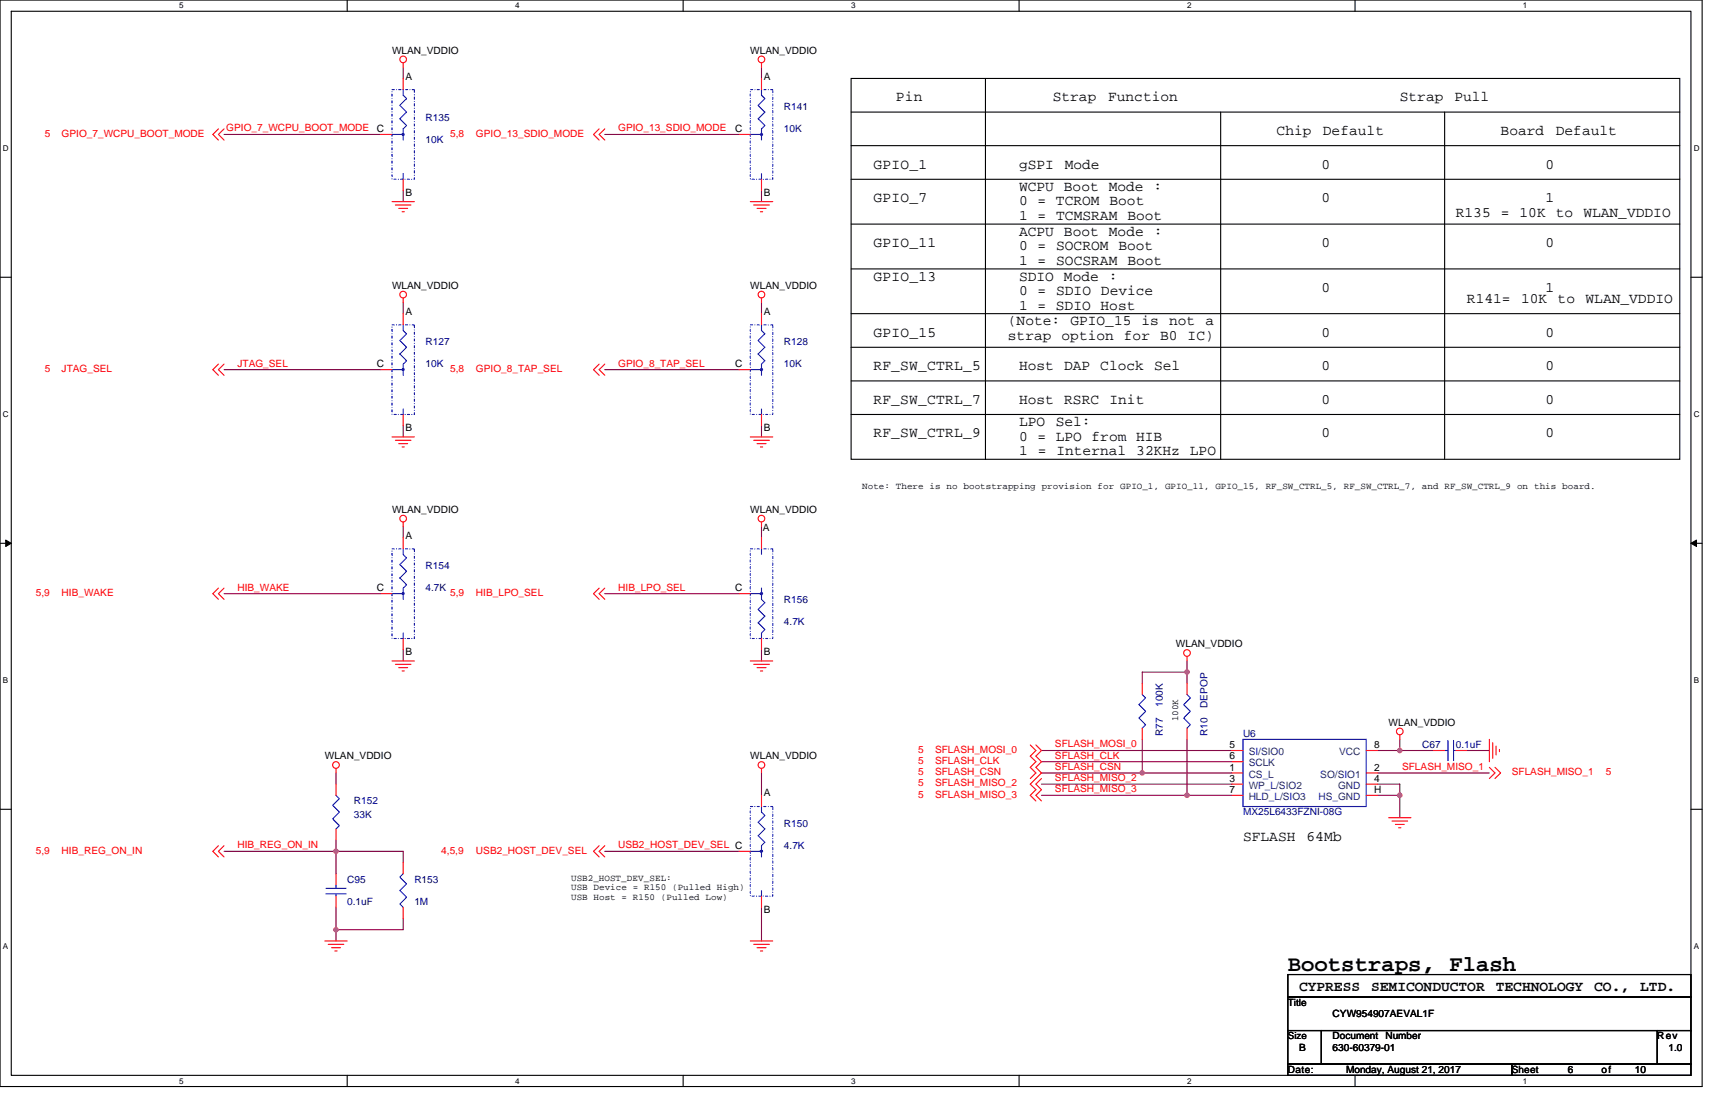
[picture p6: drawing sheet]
<svg xmlns="http://www.w3.org/2000/svg" width="432mm" height="279mm" viewBox="0 0 432 279" stroke-linecap="round" stroke-linejoin="round" font-family="sans-serif">
<path d="M0 0h428.6v273.5h-428.6zM2.8 2.8h422.9v267.9h-422.9z" fill="none" stroke="#000" stroke-width=".28"/>
<g fill="#fff">
<path d="M45.1 .3h1.1v2.3h-1.1z"/>
<path d="M45.1 271h1.1v2.2h-1.1z"/>
</g>
<path d="M87.4 0v2.8M87.4 270.7v2.8" fill="none" stroke="#000" stroke-width=".28"/>
<g fill="#fff">
<path d="M129.7 .3h1.1v2.3h-1.1z"/>
<path d="M129.7 271h1.1v2.2h-1.1z"/>
</g>
<path d="M172 0v2.8M172 270.7v2.8" fill="none" stroke="#000" stroke-width=".28"/>
<g fill="#fff">
<path d="M214.3 .3h1.1v2.3h-1.1z"/>
<path d="M214.3 271h1.1v2.2h-1.1z"/>
</g>
<path d="M256.6 0v2.8M256.6 270.7v2.8" fill="none" stroke="#000" stroke-width=".28"/>
<g fill="#fff">
<path d="M298.9 .3h1.1v2.3h-1.1z"/>
<path d="M298.9 271h1.1v2.2h-1.1z"/>
</g>
<path d="M341.2 0v2.8M341.2 270.7v2.8" fill="none" stroke="#000" stroke-width=".28"/>
<g fill="#fff">
<path d="M383.5 .3h1.1v2.3h-1.1z"/>
<path d="M383.5 271h1.1v2.2h-1.1z"/>
<path d="M.7 36.3h1.5v2.3h-1.5z"/>
<path d="M426.5 36.3h1.4v2.3h-1.4z"/>
<path d="M.7 103.3h1.5v2.2h-1.5z"/>
<path d="M426.5 103.3h1.4v2.2h-1.4z"/>
</g>
<path d="M0 69.8h2.8M425.7 69.8h2.9" fill="none" stroke="#000" stroke-width=".28"/>
<g fill="#fff">
<path d="M.7 170.2h1.4v2.3h-1.4z"/>
<path d="M426.5 170.2h1.3v2.3h-1.3z"/>
</g>
<path d="M0 136.8h2.8M425.7 136.8h2.9" fill="none" stroke="#000" stroke-width=".28"/>
<path d="M1.4 135.9l1.4 .9-1.4 .8zM425.7 136.8l1.4-.9v1.7z" fill="#000" stroke="#000" stroke-width=".25"/>
<g fill="#fff">
<path d="M.7 237.2h1.4v2.2h-1.4z"/>
<path d="M426.4 237.2h1.4v2.2h-1.4z"/>
</g>
<g fill="none" stroke="#000" stroke-width=".28">
<path d="M214.3 19.7h208.6v95.9h-208.6zM248.1 19.7v95.9M214.3 28.2h208.6M214.3 36.7h208.6M307.3 28.2v87.4M363.7 28.2v87.4M214.3 45.1h208.6M214.3 56.4h208.6M214.3 67.7h208.6M214.3 79h208.6M214.3 95.9h208.6M214.3 87.4h208.6"/>
<path d="M214.3 104.3h208.6M0 203.7h2.8M425.7 203.7h2.9M324.3 245.3h101.4v5.7h-101.4zM324.3 251h101.4v8.4h-101.4zM324.3 259.4h8.4v8.5h-8.4zM332.7 259.4h84.6v8.5h-84.6zM417.3 259.4h8.4v8.5h-8.4zM324.3 267.9h56.3v2.8h-56.3zM380.6 267.9h45.1v2.8h-45.1z"/>
</g>
<g fill="none" stroke="#800040" stroke-width=".28">
<path d="M101.5 16.9v2.8M191.7 16.9v2.8M56.4 33.8h39.5M152.3 33.8h33.8M101.5 47.9v2.9M191.7 47.9v2.9M101.5 76.1v2.9M191.7 76.1v2.9M56.4 93h39.5M152.3 93h33.8M101.5 107.1v2.9M191.7 107.1v2.9"/>
<path d="M101.5 132.5v2.8M191.7 132.5v2.8M56.4 149.4h39.5M152.3 149.4h33.8M101.5 163.5v2.9M191.7 163.5v2.9M298.9 169.2v2.8M298.9 169.2h-11.3v2.8M298.9 166.4v2.8M84.6 194.6v2.8M191.7 194.6v5.6M262.2 194.6h25.4"/>
<path d="M262.2 188.9h48M262.2 191.7h48M262.2 197.4h48M287.6 186.1v8.5M287.6 194.6h22.6M298.9 186.1v14.1M346.8 197.4h5.6v2.8M346.8 194.6h28.2M346.8 188.9h5.6M352.4 186.1v2.8M352.4 188.9h8.5M369.4 188.9h5.6"/>
<path d="M56.4 214.3h28.2M84.6 211.5v2.8M84.6 214.3h16.9v2.8M84.6 214.3v5.6M152.3 214.3h33.8M262.2 200.2h36.7M298.9 200.2h11.3M346.8 200.2h5.6M352.4 200.2v5.6M84.6 228.4v5.6M84.6 234v2.9M101.5 231.2v2.8h-16.9"/>
<path d="M191.7 228.4v8.5"/>
</g>
<g fill="#f0f" stroke="#f0f" stroke-width=".28">
<circle cx="352.4" cy="188.9" r=".55"/>
<circle cx="352.4" cy="200.2" r=".56"/>
<circle cx="287.6" cy="194.5" r=".55"/>
<circle cx="298.9" cy="200.2" r=".57"/>
<circle cx="298.9" cy="169.2" r=".56"/>
<circle cx="84.6" cy="214.3" r=".56"/>
<circle cx="84.6" cy="234" r=".55"/>
</g>
<g fill="none" stroke="#f00" stroke-width=".28">
<path d="M101.5 15.8v1.1M101.5 19.7v2.9M191.7 15.8v1.1M191.7 19.7v2.9M55 32.4l-1.4 1.4 1.4 1.5M56.4 32.4l-1.4 1.4 1.4 1.5M95.9 33.8h2.8M150.9 32.4l-1.5 1.4 1.5 1.5M152.3 32.4l-1.4 1.4 1.4 1.5M186.1 33.8h2.8M98.7 50.8h5.6M99.5 51.6h4"/>
<path d="M100.4 52.5h2.2M101.2 53.3h.6M101.5 45.1v2.8M188.9 50.8h5.7M189.8 51.6h3.9M190.6 52.5h2.3M191.5 53.3h.5M191.7 45.1v2.8M101.5 75v1.1M101.5 79v2.8M191.7 75v1.1M191.7 79v2.8"/>
<path d="M55 91.7l-1.4 1.3 1.4 1.5M56.4 91.7l-1.4 1.3 1.4 1.5M95.9 93h2.8M150.9 91.7l-1.5 1.3 1.5 1.5M152.3 91.7l-1.4 1.3 1.4 1.5M186.1 93h2.8M98.7 110h5.6M99.5 110.8h4M100.4 111.7h2.2M101.2 112.5h.6M101.5 104.3v2.8M188.9 110h5.7"/>
<path d="M189.8 110.8h3.9M190.6 111.7h2.3M191.5 112.5h.5M191.7 104.3v2.8M101.5 131.4v1.1M101.5 135.3v2.9M191.7 131.4v1.1M191.7 135.3v2.9M55 148l-1.4 1.4 1.4 1.5M56.4 148l-1.4 1.4 1.4 1.5M95.9 149.4h2.8M150.9 148l-1.5 1.4 1.5 1.5"/>
<path d="M152.3 148l-1.4 1.4 1.4 1.5M186.1 149.4h2.8M98.7 166.4h5.6M99.5 167.2h4M100.4 168.1h2.2M101.2 168.9h.6M101.5 160.7v2.8M188.9 166.4h5.7M189.8 167.2h3.9M190.6 168.1h2.3M191.5 168.9h.5M191.7 160.7v2.8"/>
<path d="M287.6 172v2.8M298.9 165.2v1.2M298.9 172v2.8M84.6 193.4v1.2M84.6 197.4v2.8M191.7 193.4v1.2M259.4 187.5l1.4 1.4-1.4 1.4 1.4 1.4-1.4 1.4 1.4 1.5-1.4 1.4M260.8 187.5l1.4 1.4-1.4 1.4 1.4 1.4-1.4 1.4 1.4 1.5-2.8 2.8 1.4 1.4-1.4 1.4 1.4 1.4M262.2 196l-1.4 1.4 1.4 1.4-1.4 1.4 1.4 1.4M287.6 183.3v2.8M298.9 183.3v2.8M310.2 188.9h2.8"/>
<path d="M310.2 191.7h2.8M310.2 194.6h2.8M310.2 197.4h2.8M344 197.4h2.8M344 194.6h2.8M344 188.9h2.8M352.4 185v1.1M360.9 188.9h2.8M366.5 188.9h2.9M375 186.1v5.6M375 193.1l1.4 1.5-1.4 1.4M375.8 186.9v4"/>
<path d="M376.4 193.1l1.4 1.5-1.4 1.4M376.7 187.8v2.2M377.5 188.6v.6M55 212.9l-1.4 1.4 1.4 1.4M56.4 212.9l-1.4 1.4 1.4 1.4M84.6 219.9v2.9M84.6 208.7v2.8M101.5 217.1v2.8M150.9 212.9l-1.5 1.4 1.5 1.4M152.3 212.9l-1.4 1.4 1.4 1.4M186.1 214.3h2.8M191.7 200.2v2.8"/>
<path d="M310.2 200.2h2.8M344 200.2h2.8M349.6 205.8h5.7M350.5 206.7h3.9M351.3 207.5h2.3M352.1 208.4h.6M81.8 236.9h5.6M82.6 237.7h4M83.5 238.5h2.2M84.3 239.4h.6M84.6 225.6v2.8M101.5 228.4v2.8"/>
<path d="M188.9 236.9h5.7M189.8 237.7h3.9M190.6 238.5h2.3M191.5 239.4h.5M191.7 225.6v2.8"/>
<circle cx="101.5" cy="15" r=".84"/>
<circle cx="191.7" cy="15" r=".84"/>
<circle cx="101.5" cy="74.2" r=".84"/>
<circle cx="191.7" cy="74.2" r=".84"/>
<circle cx="101.5" cy="130.5" r=".84"/>
<circle cx="191.7" cy="130.5" r=".84"/>
<circle cx="298.9" cy="164.4" r=".84"/>
<circle cx="84.6" cy="192.6" r=".84"/>
<circle cx="191.7" cy="192.6" r=".84"/>
<circle cx="352.4" cy="184.1" r=".84"/>
</g>
<g fill="none" stroke="#00f" stroke-width=".28">
<path d="M98.7 33.8h2.8M101.5 22.6v1.4l.9 .8-1.7 1.7 1.7 1.7-1.7 1.7 1.7 1.7-.9 .8v2.9M188.9 33.8h2.8M191.7 22.6v1.4l.9 .8-1.7 1.7 1.7 1.7-1.7 1.7 1.7 1.7-.9 .8v2.9M101.5 43.7v1.4M191.7 43.7v1.4M98.7 93h2.8M101.5 81.8v1.4l.9 .8-1.7 1.7 1.7 1.7-1.7 1.7 1.7 1.7-.9 .9v2.8M188.9 93h2.8M191.7 81.8v1.4l.9 .8-1.7 1.7 1.7 1.7-1.7 1.7 1.7 1.7-.9 .9v2.8M101.5 102.9v1.4M191.7 102.9v1.4"/>
<path d="M101.5 138.2v1.4l.9 .8-1.7 1.7 1.7 1.7-1.7 1.7 1.7 1.7-.9 .8v2.9M191.7 138.2v1.4M98.7 149.4h2.8M101.5 159.3v1.4M188.9 149.4h2.8M191.7 148v2.9l.9 .8-1.7 1.7 1.7 1.7-1.7 1.7 1.7 1.7-.9 .8v1.4M287.6 174.8l.8 .9-1.7 1.7 1.7 1.6-1.7 1.7 1.7 1.7-.8 .9M298.9 174.8l.8 .9-1.7 1.7 1.7 1.6-1.7 1.7 1.7 1.7-.8 .9M313 186.1h31v16.9h-31zM363.7 188.9h.9M364.6 186.4v5.1M366 188.9h.5"/>
<path d="M366 186.4v5.1M84.6 200.2l.8 .8-1.6 1.7 1.6 1.7-1.6 1.7 1.6 1.7-.8 .9M101.5 219.9l-.8 .9 1.7 1.7-1.7 1.7 1.7 1.6-1.7 1.7 .8 .9M188.9 214.3h2.8M191.7 203v1.4l.9 .9-1.7 1.7 1.7 1.7-1.7 1.7 1.7 1.6-.9 .9v2.8M82.1 223.6h5M82.1 225h5M84.6 225v.6M84.6 222.8v.8M191.7 224.2v1.4"/>
</g>
<path d="M98.7 22.6h5.6v22.5h-5.6zM188.9 22.6h5.7v22.5h-5.7zM98.7 81.8h5.6v22.5h-5.6zM188.9 81.8h5.7v22.5h-5.7zM98.7 138.2h5.6v22.5h-5.6zM188.9 138.2h5.7v22.5h-5.7zM188.9 203h5.7v22.6h-5.7z" fill="none" stroke="#00f" stroke-width=".28" stroke-dasharray=".6 .6 0 .6"/>
<g fill="#00f" stroke="#00f" stroke-width=".28">
<circle cx="191.7" cy="214.3" r=".27"/>
<circle cx="101.5" cy="33.8" r=".27"/>
<circle cx="191.7" cy="33.8" r=".28"/>
<circle cx="191.7" cy="149.4" r=".28"/>
<circle cx="101.5" cy="93" r=".27"/>
<circle cx="101.5" cy="149.4" r=".27"/>
<circle cx="191.7" cy="93" r=".28"/>
</g>
<text font-size="5.6" x="324.3" y="244.3">Bootstraps, Flash</text>
<g font-size="3.7">
<text x="225.6" y="25.5">Pin</text>
<text x="265" y="25.5">Strap</text>
<text x="279" y="25.5">Function</text>
<text x="352.4" y="25.5">Strap</text>
<text x="366.2" y="25.5">Pull</text>
<text x="321.4" y="34">Chip</text>
<text x="333.1" y="34">Default</text>
<text x="377.8" y="34">Board</text>
<text x="391.7" y="34">Default</text>
<text x="219.9" y="42.4">GPIO_1</text>
<text x="256.6" y="42.4">gSPI</text>
<text x="268.1" y="42.4">Mode</text>
<text x="332.7" y="42.4">0</text>
<text x="389.1" y="42.4">0</text>
<text x="219.9" y="50.9">GPIO_7</text>
<text x="256.6" y="48">WCPU Boot Mode :</text>
<text x="256.6" y="51.7">0 = TCROM Boot</text>
<text x="332.7" y="50.9">0</text>
<text x="389.1" y="50.9">1</text>
<text x="256.6" y="55.4">1 = TCMSRAM Boot</text>
<text x="256.6" y="59.3">ACPU Boot Mode :</text>
<text x="366.5" y="54.5">R135 = 10K to WLAN_VDDIO</text>
<text x="219.9" y="62.1">GPIO_11</text>
<text x="256.6" y="63">0 = SOCROM Boot</text>
<text x="332.7" y="62.1">0</text>
<text x="389.1" y="62.1">0</text>
<text x="219.9" y="70.6">GPIO_13</text>
<text x="256.6" y="66.7">1 = SOCSRAM Boot</text>
<text x="256.6" y="70.6">SDIO Mode :</text>
<text x="256.6" y="74.3">0 = SDIO Device</text>
<text x="256.6" y="77.9">1 = SDIO Host</text>
<text x="332.7" y="73.4">0</text>
<text x="369.4" y="76.2">R141=</text>
<text x="383" y="76.2">10K</text>
<text x="389.1" y="73.4">1</text>
<text x="392.2" y="76.2">to</text>
<text x="399.2" y="76.2">WLAN_VDDIO</text>
<text x="253.8" y="81.9">(Note: GPIO_15 is not a</text>
<text x="219.9" y="84.7">GPIO_15</text>
<text x="253.8" y="85.5">strap option for B0 IC)</text>
<text x="332.7" y="84.7">0</text>
<text x="389.1" y="84.7">0</text>
<text x="219.9" y="93.2">RF_SW_CTRL_5</text>
<text x="256.6" y="93.2">Host DAP Clock Sel</text>
<text x="332.7" y="93.2">0</text>
<text x="389.1" y="93.2">0</text>
<text x="219.9" y="101.6">RF_SW_CTRL_7</text>
<text x="256.6" y="101.6">Host</text>
<text x="267.9" y="101.6">RSRC</text>
<text x="279.3" y="101.6">Init</text>
<text x="332.7" y="101.6">0</text>
<text x="389.1" y="101.6">0</text>
<text x="256.6" y="107.3">LPO</text>
<text x="265.8" y="107.3">Sel:</text>
<text x="219.9" y="110.1">RF_SW_CTRL_9</text>
<text x="256.6" y="110.9">0 = LPO from HIB</text>
<text x="332.7" y="110.1">0</text>
<text x="389.1" y="110.1">0</text>
<text x="256.6" y="114.6">1 = Internal 32KHz LPO</text>
<text x="313" y="211.6">SFLASH</text>
<text x="329" y="211.6">64Mb</text>
<text x="327.1" y="249.5">CYPRESS</text>
<text x="345.2" y="249.5">SEMICONDUCTOR</text>
<text x="376.6" y="249.5">TECHNOLOGY</text>
<text x="401.4" y="249.5">CO.,</text>
<text x="413" y="249.5">LTD.</text>
</g>
<g font-size="2.5">
<text x="98.7" y="13.5">WLAN_VDDIO</text>
<text x="188.9" y="13.5">WLAN_VDDIO</text>
<text x="102.1" y="20">A</text>
<text x="192.3" y="20">A</text>
<text x="94.9" y="33.3">C</text>
<text x="185.1" y="33.3">C</text>
<text x="102.1" y="49.4">B</text>
<text x="192.3" y="49.4">B</text>
<text x="98.7" y="72.7">WLAN_VDDIO</text>
<text x="188.9" y="72.7">WLAN_VDDIO</text>
<text x="102.1" y="79.2">A</text>
<text x="192.3" y="79.2">A</text>
<text x="94.9" y="92.5">C</text>
<text x="185.1" y="92.5">C</text>
<text x="102.1" y="108.6">B</text>
<text x="192.3" y="108.6">B</text>
<text x="98.7" y="129.1">WLAN_VDDIO</text>
<text x="188.9" y="129.1">WLAN_VDDIO</text>
<text x="102.1" y="135.6">A</text>
<text x="192" y="133.6">A</text>
<text x="94.9" y="148.8">C</text>
<text x="185.1" y="148.8">C</text>
<text x="102.1" y="165">B</text>
<text x="192.3" y="165">B</text>
<text x="296.1" y="163">WLAN_VDDIO</text>
<text x="349.6" y="182.7">WLAN_VDDIO</text>
<text x="81.8" y="191.2">WLAN_VDDIO</text>
<text x="188.9" y="191.2">WLAN_VDDIO</text>
<text x="309.6" y="188.3">5</text>
<text x="309.6" y="191.1">6</text>
<text x="345.9" y="188.3">8</text>
<text x="309.6" y="194">1</text>
<text x="309.6" y="196.8">3</text>
<text x="345.9" y="194">2</text>
<text x="345.9" y="196.8">4</text>
<text x="192.3" y="200.5">A</text>
<text x="309.6" y="199.6">7</text>
<text x="345.9" y="199.6">H</text>
<text x="192.3" y="229.8">B</text>
<text x="324.3" y="253.2">Title</text>
<text x="335.5" y="256">CYW954907AEVAL1F</text>
<text x="324.3" y="261.6">Size</text>
<text x="335.5" y="261.6">Document</text>
<text x="348.8" y="261.6">Number</text>
<text x="417.3" y="261.6">Rev</text>
<text x="327.1" y="264.5">B</text>
<text x="335.5" y="264.5">630-60379-01</text>
<text x="420.1" y="264.5">1.0</text>
<text x="324.3" y="270.1">Date:</text>
<text x="338.9" y="270.1">Monday, August 21, 2017</text>
<text x="380.6" y="270.1">Sheet</text>
<text x="394.7" y="270.1">6</text>
<text x="403.2" y="270.1">of</text>
<text x="411.6" y="270.1">10</text>
</g>
<g font-size="2.5" fill="#000080">
<text x="197.4" y="27.6">R141</text>
<text x="107.1" y="30.5">R135</text>
<text x="197.4" y="33.3">10K</text>
<text x="107.1" y="36.1">10K</text>
<text x="107.1" y="86.8">R127</text>
<text x="197.4" y="86.8">R128</text>
<text x="107.1" y="92.5">10K</text>
<text x="197.4" y="92.5">10K</text>
<text x="107.1" y="143.2">R154</text>
<text x="107.1" y="148.9">4.7K</text>
<text x="197.4" y="151.7">R156</text>
<text x="197.4" y="157.3">4.7K</text>
<text x="292.7" y="177.9" transform="rotate(-90 292.7 177.9)">100K</text>
<text x="304" y="178.2" transform="rotate(-90 304 178.2)">DEPOP</text>
<text x="292.7" y="185.3" transform="rotate(-90 292.7 185.3)">R77</text>
<text x="304" y="185.3" transform="rotate(-90 304 185.3)">R10</text>
<text x="313" y="185.5">U6</text>
<text x="358.1" y="188.3">C67</text>
<text x="366.5" y="188.3">0.1uF</text>
<text x="89.1" y="202.4">R152</text>
<text x="89.1" y="205.8">33K</text>
<text x="197.4" y="208.1">R150</text>
<text x="313" y="205.3">MX25L6433FZNI-08G</text>
<text x="197.4" y="213.7">4.7K</text>
<text x="87.4" y="222.2">C95</text>
<text x="87.4" y="227.8">0.1uF</text>
<text x="104.3" y="222.2">R153</text>
<text x="104.3" y="227.8">1M</text>
</g>
<g font-size="2.5" fill="#f00">
<text x="11.3" y="34.4">5</text>
<text x="15.5" y="34.4">GPIO_7_WCPU_BOOT_MODE</text>
<text x="57" y="33.1">GPIO_7_WCPU_BOOT_MODE</text>
<text x="113.3" y="34.4">5,8</text>
<text x="119.8" y="34.4">GPIO_13_SDIO_MODE</text>
<text x="155.7" y="33.1">GPIO_13_SDIO_MODE</text>
<text x="11.3" y="93.6">5</text>
<text x="15.5" y="93.6">JTAG_SEL</text>
<text x="59.8" y="92.3">JTAG_SEL</text>
<text x="113.3" y="93.6">5,8</text>
<text x="119.8" y="93.6">GPIO_8_TAP_SEL</text>
<text x="155.7" y="92.3">GPIO_8_TAP_SEL</text>
<text x="9" y="150">5,9</text>
<text x="15.5" y="150">HIB_WAKE</text>
<text x="59.8" y="148.7">HIB_WAKE</text>
<text x="113.3" y="150">5,9</text>
<text x="119.8" y="150">HIB_LPO_SEL</text>
<text x="155.7" y="148.7">HIB_LPO_SEL</text>
<text x="231.2" y="189.5">5</text>
<text x="235.4" y="189.5">SFLASH_MOSI_0</text>
<text x="265.6" y="188.1">SFLASH_MOSI_0</text>
<text x="265.6" y="190.9">SFLASH_CLK</text>
<text x="231.2" y="192.3">5</text>
<text x="231.2" y="195.1">5</text>
<text x="231.2" y="197.9">5</text>
<text x="235.4" y="192.3">SFLASH_CLK</text>
<text x="235.4" y="195.1">SFLASH_CSN</text>
<text x="235.4" y="197.9">SFLASH_MISO_2</text>
<text x="265.6" y="193.8">SFLASH_CSN</text>
<text x="265.6" y="196.6">SFLASH_MISO_2</text>
<text x="353" y="193.8">SFLASH_MISO_1</text>
<text x="380.6" y="195.1">SFLASH_MISO_1</text>
<text x="404.3" y="195.1">5</text>
<text x="231.2" y="200.7">5</text>
<text x="235.4" y="200.7">SFLASH_MISO_3</text>
<text x="265.6" y="199.4">SFLASH_MISO_3</text>
<text x="9" y="214.8">5,9</text>
<text x="15.5" y="214.8">HIB_REG_ON_IN</text>
<text x="59.8" y="213.5">HIB_REG_ON_IN</text>
<text x="111.1" y="214.8">4,5,9</text>
<text x="119.8" y="214.8">USB2_HOST_DEV_SEL</text>
<text x="155.7" y="213.5">USB2_HOST_DEV_SEL C</text>
</g>
<g font-size="2.5" fill="#004080">
<text x="314.4" y="190.1">SI/SIO0</text>
<text x="337.2" y="190.1">VCC</text>
<text x="314.4" y="192.9">SCLK</text>
<text x="314.4" y="195.7">CS_L</text>
<text x="332.4" y="195.7">SO/SIO1</text>
<text x="314.4" y="198.5">WP_L/SIO2</text>
<text x="314.4" y="201.3">HLD_L/SIO3</text>
<text x="332" y="201.3">HS_GND</text>
<text x="336.9" y="198.5">GND</text>
</g>
<g font-size="2.3">
<text x="217.1" y="123.1">Note: There is no bootstrapping provision for GPIO_1, GPIO_11, GPIO_15, RF_SW_CTRL_5, RF_SW_CTRL_7, and RF_SW_CTRL_9 on this board.</text>
<text x="296.6" y="181.6" transform="rotate(-90 296.6 181.6)">100K</text>
<text x="143.8" y="221.8">USB2_HOST_DEV_SEL:</text>
<text x="143.8" y="224.1">USB Device = R150 (Pulled High)</text>
<text x="143.8" y="226.4">USB Host = R150 (Pulled Low)</text>
</g>
<g font-size="2">
<text x="45.1" y="2.1">5</text>
<text x="129.7" y="2.1">4</text>
<text x="214.3" y="2.1">3</text>
<text x="298.9" y="2.1">2</text>
<text x="383.5" y="2.1">1</text>
<text x=".7" y="38.1">D</text>
<text x="426.5" y="38.1">D</text>
<text x=".7" y="105.1">C</text>
<text x="426.5" y="105.1">C</text>
<text x=".7" y="172">B</text>
<text x="426.5" y="172">B</text>
<text x=".7" y="239">A</text>
<text x="426.5" y="239">A</text>
<text x="45.1" y="272.8">5</text>
<text x="129.7" y="272.8">4</text>
<text x="214.3" y="272.8">3</text>
<text x="298.9" y="272.8">2</text>
<text x="383.5" y="272.8">1</text>
</g>
</svg>
